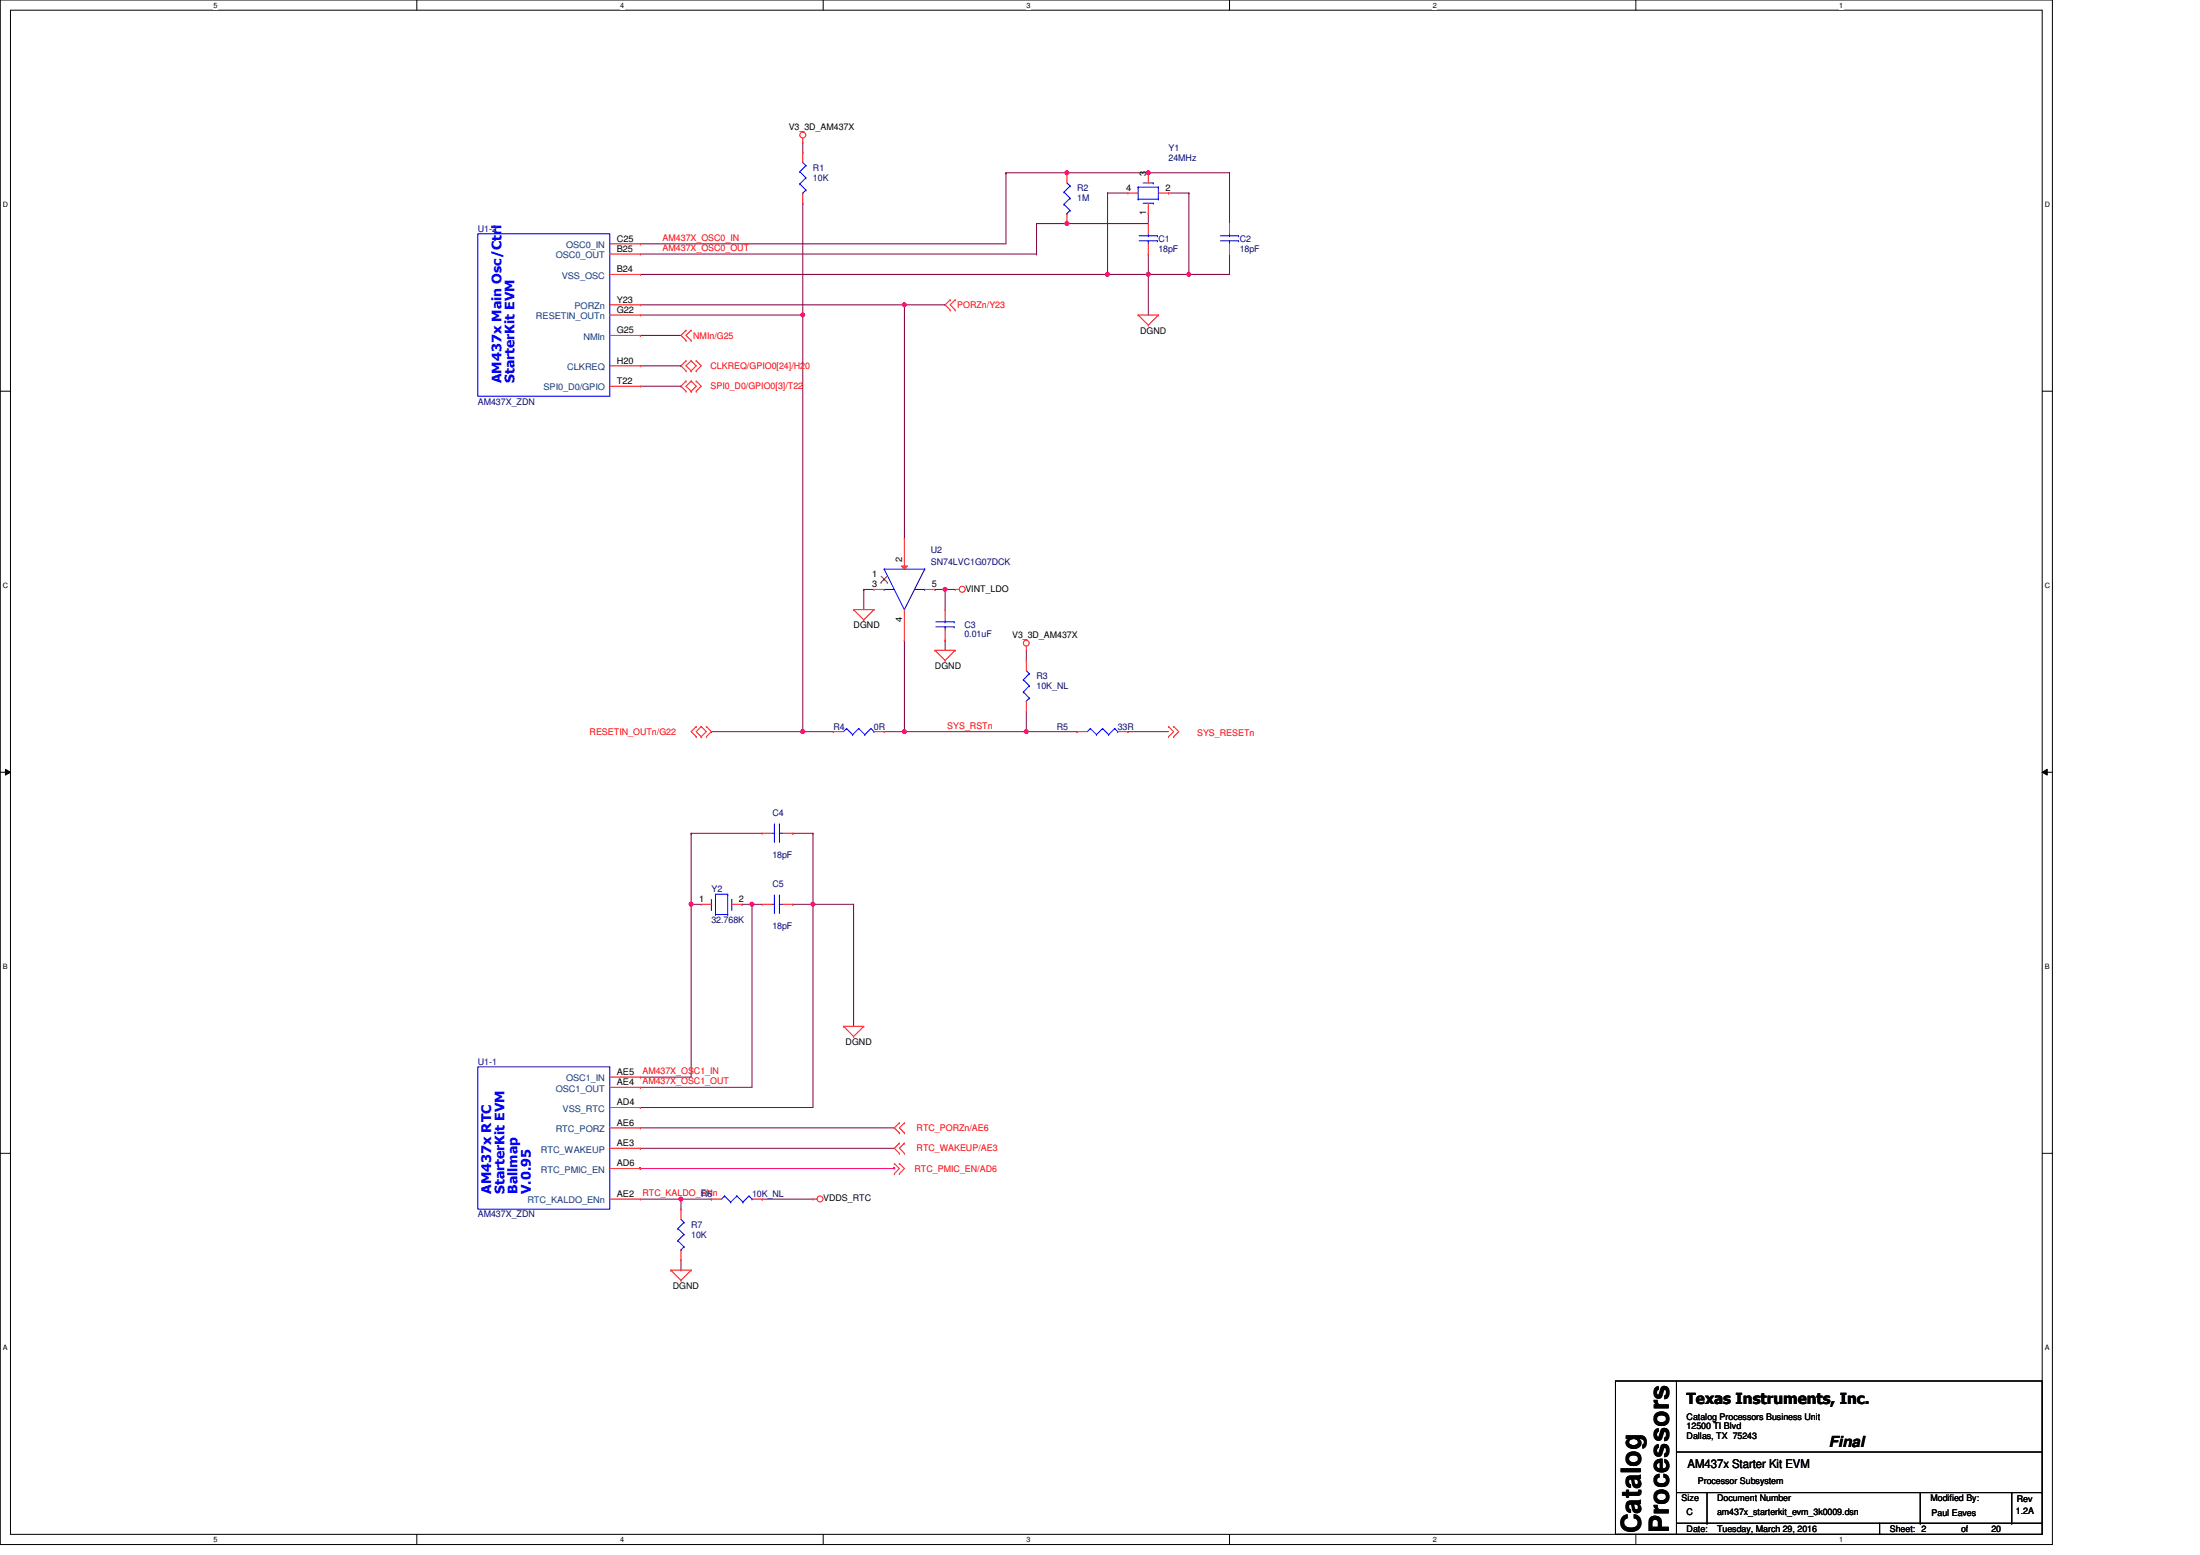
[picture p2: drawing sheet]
<svg xmlns="http://www.w3.org/2000/svg" width="297mm" height="210mm" viewBox="0 0 297 210" stroke-linecap="round" stroke-linejoin="round" font-family="sans-serif">
<path d="M0 0h277.1v208.5h-277.1zM1.4 1.4h274.3v205.7h-274.3z" fill="none" stroke="#000" stroke-width=".14"/>
<g fill="#fff">
<path d="M28.8 .1h.6v1.1h-.6z"/>
<path d="M28.8 207.3h.6v1.1h-.6z"/>
</g>
<path d="M56.3 0v1.4M56.3 207.1v1.4" fill="none" stroke="#000" stroke-width=".14"/>
<g fill="#fff">
<path d="M83.7 .1h.6v1.1h-.6z"/>
<path d="M83.7 207.3h.6v1.1h-.6z"/>
</g>
<path d="M111.1 0v1.4M111.1 207.1v1.4" fill="none" stroke="#000" stroke-width=".14"/>
<g fill="#fff">
<path d="M138.6 .1h.5v1.1h-.5z"/>
<path d="M138.6 207.3h.5v1.1h-.5z"/>
</g>
<path d="M166 0v1.4M166 207.1v1.4" fill="none" stroke="#000" stroke-width=".14"/>
<g fill="#fff">
<path d="M193.4 .1h.6v1.1h-.6z"/>
<path d="M193.4 207.3h.6v1.1h-.6z"/>
</g>
<path d="M220.9 0v1.4M220.9 207.1v1.4" fill="none" stroke="#000" stroke-width=".14"/>
<g fill="#fff">
<path d="M248.3 .1h.6v1.1h-.6z"/>
<path d="M248.3 207.3h.6v1.1h-.6z"/>
<path d="M.4 27.1h.7v1.1h-.7z"/>
<path d="M276.1 27.1h.7v1.1h-.7z"/>
<path d="M.4 78.5h.7v1.1h-.7z"/>
<path d="M276.1 78.5h.7v1.1h-.7z"/>
</g>
<path d="M0 52.8h1.4M275.7 52.8h1.4" fill="none" stroke="#000" stroke-width=".14"/>
<g fill="#fff">
<path d="M.4 130h.7v1.1h-.7z"/>
<path d="M276.1 130h.6v1.1h-.6z"/>
</g>
<path d="M0 104.2h1.4M.7 103.8l.7 .4-.7 .4zM275.7 104.2l.7-.4v.8zM275.7 104.2h1.4" fill="none" stroke="#000" stroke-width=".14"/>
<path d="M.7 103.8l.7 .4-.7 .4zM275.7 104.2l.7-.4v.8z" fill="#000"/>
<g fill="#fff">
<path d="M.4 181.4h.7v1.1h-.7z"/>
<path d="M276.1 181.4h.6v1.1h-.6z"/>
</g>
<path d="M0 155.7h1.4M275.7 155.7h1.4" fill="none" stroke="#000" stroke-width=".14"/>
<path d="M86.5 45.3h.1M86.5 45.3h5.4M108.4 42.5h.1M108.4 42.5v56.3M126.2 79.6h.1M126.2 79.6h1.4" fill="none" stroke="#800040" stroke-width=".14"/>
<circle cx="108.4" cy="98.8" r=".27" fill="#f0f"/>
<circle cx="108.4" cy="98.8" r=".27" fill="none" stroke="#f0f" stroke-width=".14"/>
<circle cx="108.4" cy="42.5" r=".27" fill="#f0f"/>
<circle cx="108.4" cy="42.5" r=".27" fill="none" stroke="#f0f" stroke-width=".14"/>
<path d="M135.8 23.3h.1M135.8 23.3h8.3M140 30.2h.1M140 30.2h4.1" fill="none" stroke="#800040" stroke-width=".14"/>
<circle cx="144" cy="23.3" r=".27" fill="#f0f"/>
<circle cx="144" cy="23.3" r=".27" fill="none" stroke="#f0f" stroke-width=".14"/>
<path d="M86.5 37h63M140 30.2h.1M140 30.2v4.1M149.5 37h.1M86.5 42.5h21.9M86.5 41.1h41.1M108.4 42.5h.1M122.1 41.1h.1M127.6 41.1h.1M116.6 79.6h.1M116.6 79.6v2.7" fill="none" stroke="#800040" stroke-width=".14"/>
<circle cx="149.5" cy="37" r=".27" fill="#f0f"/>
<circle cx="149.5" cy="37" r=".27" fill="none" stroke="#f0f" stroke-width=".14"/>
<path d="M122.1 41.1h.1M122.1 41.1v31.6" fill="none" stroke="#800040" stroke-width=".14"/>
<circle cx="122.1" cy="41.1" r=".27" fill="#f0f"/>
<circle cx="122.1" cy="41.1" r=".27" fill="none" stroke="#f0f" stroke-width=".14"/>
<path d="M116.6 79.6h.1M116.6 79.6h1.4M127.6 79.6h.1M127.6 79.6h1.4M122.1 86.4h.1M122.1 86.4v12.4" fill="none" stroke="#800040" stroke-width=".14"/>
<circle cx="127.6" cy="79.6" r=".27" fill="#f0f"/>
<circle cx="127.6" cy="79.6" r=".27" fill="none" stroke="#f0f" stroke-width=".14"/>
<path d="M86.5 34.3h53.5M108.4 27.4h.1M108.4 27.4v15.1M140 34.3h.1M155 34.3h.1M155 23.3h.1M155 34.3v2.7M155 23.3h11M127.6 79.6h.1M127.6 79.6v2.7M127.6 86.4h.1M127.6 86.4v1.4" fill="none" stroke="#800040" stroke-width=".14"/>
<circle cx="155" cy="23.3" r=".27" fill="#f0f"/>
<circle cx="155" cy="23.3" r=".27" fill="none" stroke="#f0f" stroke-width=".14"/>
<path d="M86.5 32.9h.1M135.8 23.3h.1M135.8 23.3v9.6h-49.3M155 28.8h.1M155 37h.1M155 28.8v1.4M155 37h5.5M166 23.3h.1M166 34.3h.1M166 23.3v6.9M166 34.3v2.7" fill="none" stroke="#800040" stroke-width=".14"/>
<circle cx="155" cy="37" r=".27" fill="#f0f"/>
<circle cx="155" cy="37" r=".27" fill="none" stroke="#f0f" stroke-width=".14"/>
<path d="M122.1 98.8h16.5M138.6 98.8h.1" fill="none" stroke="#800040" stroke-width=".14"/>
<circle cx="122.1" cy="98.8" r=".27" fill="#f0f"/>
<circle cx="122.1" cy="98.8" r=".27" fill="none" stroke="#f0f" stroke-width=".14"/>
<path d="M108.4 98.8h4.1M112.5 98.8h.1M152.3 98.8h.1M152.3 98.8h5.5M86.5 161.9h5.4M91.9 161.9h.1" fill="none" stroke="#800040" stroke-width=".14"/>
<circle cx="91.9" cy="161.8" r=".27" fill="#f0f"/>
<g fill="none" stroke="#f0f" stroke-width=".14">
<path d="M86.5 157.7h.1M86.5 157.7h34.3"/>
<circle cx="91.9" cy="161.8" r=".27"/>
</g>
<path d="M120.7 157.6h.1v.2h-.1z" fill-rule="evenodd" fill="#f0f"/>
<path d="M120.7 157.6h.1v.2h-.1z" fill="none" stroke="#f0f" stroke-width=".14"/>
<path d="M86.4 157.6h.1v.2h-.1z" fill-rule="evenodd" fill="#f0f"/>
<path d="M86.4 157.6h.1v.2h-.1z" fill="none" stroke="#f0f" stroke-width=".14"/>
<path d="M101.5 122.1h.1M101.5 122.1v24.7M86.5 155h.1M86.5 152.3h.1M86.5 149.5h.1M86.5 155h34.3M86.5 152.3h34.3M86.5 149.5h23.3" fill="none" stroke="#800040" stroke-width=".14"/>
<circle cx="101.5" cy="122.1" r=".27" fill="#f0f"/>
<circle cx="101.5" cy="122.1" r=".27" fill="none" stroke="#f0f" stroke-width=".14"/>
<path d="M101.5 122.1h.1M101.5 122.1h1.4M109.8 122.1h.1M109.8 122.1v27.4" fill="none" stroke="#800040" stroke-width=".14"/>
<circle cx="109.8" cy="122.1" r=".27" fill="#f0f"/>
<circle cx="109.8" cy="122.1" r=".27" fill="none" stroke="#f0f" stroke-width=".14"/>
<path d="M93.3 112.5h.1M93.3 112.5h9.6M107 112.5h.1M107 112.5h2.8M93.3 122.1h.1M93.3 122.1v23.3M107 122.1h.1M107 122.1h2.8" fill="none" stroke="#800040" stroke-width=".14"/>
<circle cx="93.3" cy="122.1" r=".27" fill="#f0f"/>
<circle cx="93.3" cy="122.1" r=".27" fill="none" stroke="#f0f" stroke-width=".14"/>
<g fill="none" stroke="#800040" stroke-width=".14">
<path d="M108.4 19.2v1.4M108.4 20.6h.1M144.1 23.3h.1M144.1 30.2h.1M144.1 23.3h10.9M144.1 30.2h10.9M155 37h.1M155 37v5.5M86.5 49.4h5.4M86.5 52.1h5.4M91.9 49.4h.1M91.9 52.1h.1"/>
<path d="M96.1 98.8h.1M96.1 98.8h12.3M93.3 112.5h.1M93.3 112.5v9.6M109.8 112.5h.1M109.8 112.5v9.6M93.3 122.1h.1M93.3 122.1h1.4M100.2 122.1h.1M100.2 122.1h1.3M109.8 122.1h.1M109.8 122.1h5.4"/>
<path d="M115.2 122.1h.1M115.2 122.1v16.4M86.5 145.4h.1M86.5 146.8h.1M86.5 145.4h6.8M86.5 146.8h15M102.9 161.9h.1M102.9 161.9h6.9"/>
</g>
<circle cx="144" cy="30.2" r=".27" fill="#f0f"/>
<circle cx="144" cy="30.2" r=".27" fill="none" stroke="#f0f" stroke-width=".14"/>
<g fill="none" stroke="#800040" stroke-width=".14">
<path d="M119.4 98.8h2.7M122.1 98.8h.1M138.6 89.2h.1M138.6 98.8h.1M138.6 98.8h6.8M138.6 87.8v1.4M138.6 96v2.8M145.4 98.8h.1M91.9 161.9h.1M91.9 171.4h.1M91.9 161.9v1.3M91.9 170.1v1.3"/>
<path d="M91.9 161.9h4.2M96.1 161.9h.1"/>
</g>
<circle cx="138.6" cy="98.8" r=".27" fill="#f0f"/>
<circle cx="138.6" cy="98.8" r=".27" fill="none" stroke="#f0f" stroke-width=".14"/>
<path d="M157.8 26.1h.1M157.8 26.1h2.7M160.5 26.1h.1M160.5 26.1v10.9" fill="none" stroke="#800040" stroke-width=".14"/>
<circle cx="160.5" cy="37" r=".27" fill="#f0f"/>
<circle cx="160.5" cy="37" r=".27" fill="none" stroke="#f0f" stroke-width=".14"/>
<path d="M149.5 26.1h.1M149.5 37h.1M149.5 37h5.5M149.5 26.1h2.8M149.5 26.1v10.9M160.5 37h.1M160.5 37h5.5" fill="none" stroke="#800040" stroke-width=".14"/>
<g fill="none" stroke="#f00" stroke-width=".14">
<path d="M108.4 19.2h.1M108.4 18.6v.6M152.3 26.1h.1M152.3 26.1h1.4M155 28.8h.1M155 23.3h.1M155 23.3v1.4M155 27.4v1.4M156.4 26.1h1.4M157.8 26.1h.1M92.6 48.7h.1M92.6 50.1h.1"/>
<path d="M92.6 51.4h.1M92.6 52.8h.1M92.6 44.6h.1M92.6 46h.1M92.6 48.7l-.7 .7 .7 .7M92.6 51.4l-.7 .7 .7 .7M92.6 44.6l-.7 .7 .7 .7M93.3 50.1h.1M93.3 48.7h.1M93.3 52.8h.1M93.3 51.4h.1M93.3 46h.1"/>
<path d="M93.3 44.6h.1M93.3 48.7l-.7 .7 .7 .7M93.3 48.7l.7 .7-.7 .7M93.3 51.4l-.7 .7 .7 .7M93.3 51.4l.7 .7-.7 .7M93.3 44.6l-.7 .7 .7 .7M94 48.7h.1M94 50.1h.1M94 51.4h.1M94 52.8h.1M94 48.7l.7 .7-.7 .7M94 51.4l.7 .7-.7 .7"/>
<path d="M128.3 40.5h.1M128.3 41.8h.1M128.3 40.5l-.7 .6 .7 .7M129 41.8h.1M129 40.5h.1M129 40.5l-.7 .6 .7 .7M153.7 42.5h.1M153.7 42.5h2.7M153.7 42.5l1.3 1.4M155 43.9h.1M156.4 42.5h.1M156.4 42.5l-1.4 1.4"/>
<path d="M129 79.6h.1M129 79.6h.5M94 98.1h.1M94 99.4h.1M94 98.1l-.7 .7 .7 .6M94.7 99.4h.1M94.7 98.1h.1M94.7 98.1l-.7 .7 .7 .6M94.7 98.1l.7 .7-.7 .6M95.4 98.1h.1M95.4 99.4h.1M95.4 98.1l.7 .7-.7 .6"/>
<path d="M112.5 98.8h.1M112.5 98.8h1.4M115.2 82.3h.1M115.2 82.3h2.8M115.2 82.3l1.4 1.4M116.6 83.7h.1M118 82.3h.1M118 82.3l-1.4 1.4M118 98.8h1.4M119.4 98.8h.1M126.2 87.8h.1M126.2 87.8h2.8"/>
<path d="M126.2 87.8l1.4 1.4M127.6 89.2h.1M129 87.8h.1M129 87.8l-1.4 1.4M138.6 87.8h.1M138.6 89.2h.1M138.6 96h.1M138.6 87.2v.6M138.6 89.2v1.3M138.6 94.6v1.4M157.8 98.1h.1M157.8 99.4h.1"/>
<path d="M157.8 98.1l.7 .7-.7 .6M158.5 98.1h.1M158.5 99.4h.1M158.5 98.1l.6 .7-.6 .6M113.9 138.5h.1M113.9 138.5h2.7M113.9 138.5l1.3 1.4M115.2 139.9h.1M116.6 138.5h.1M116.6 138.5l-1.4 1.4M120.8 157.1h.1M120.8 158.4h.1"/>
<path d="M120.8 157.1l.6 .6-.6 .7M121.4 151.6h.1M121.4 152.9h.1M121.4 154.3h.1M121.4 155.7h.1M121.4 157.1h.1M121.4 158.4h.1M121.4 151.6l-.6 .7 .6 .6M121.4 154.3l-.6 .7 .6 .7M121.4 157.1l.7 .6-.7 .7M122.1 152.9h.1M122.1 151.6h.1"/>
<path d="M122.1 155.7h.1M122.1 154.3h.1M122.1 151.6l-.7 .7 .7 .6M122.1 154.3l-.7 .7 .7 .7M90.6 171.4h.1M90.6 171.4h2.7M90.6 171.4l1.3 1.4M91.9 172.8h.1M93.3 171.4h.1M93.3 171.4l-1.4 1.4M109.8 161.9h.1M109.8 161.9h.5"/>
<circle cx="108.4" cy="18.2" r=".4"/>
<circle cx="129.9" cy="79.5" r=".4"/>
<circle cx="138.6" cy="86.8" r=".39"/>
<circle cx="110.7" cy="161.8" r=".4"/>
</g>
<g fill="none" stroke="#000" stroke-width=".14">
<path d="M218.1 186.4h57.6v20.7h-57.6zM226.4 186.4v20.6M226.4 196h49.3M275.7 196h.1M226.4 207h.1M226.4 201.5h49.3M226.4 205.6h49.3M230.5 205.6h.1M230.5 201.5v4.1M253.8 207h.1M253.8 205.6v1.4M259.3 205.6h.1"/>
<path d="M259.3 201.5v4.1M271.6 205.6h.1M271.6 201.5v4.1M275.7 201.5h.1M275.7 205.6h.1"/>
</g>
<g fill="none" stroke="#00f" stroke-width=".14">
<path d="M153.7 25.3h.1M153.7 26.9h.1M153.7 26.9h2.7M153.7 25.3h2.7M153.7 25.3v1.6M154.3 27.4h1.4M154.3 24.7h1.4M155.7 27.4h.1M155.7 24.7h.1M156.4 26.9h.1M156.4 25.3h.1M156.4 25.3v1.6"/>
<path d="M119.4 76.8h.1M119.4 79.6h.1M119.4 76.8h5.5M119.4 76.8l2.7 5.5M119.4 79.6h1.4M123.5 79.6h1.4M124.9 76.8h.1M124.9 79.6h.1M124.9 76.8l-2.8 5.5M114.3 98.3h.1M114.3 98.3l.8 .9M114.3 98.3l-.4 .5"/>
<path d="M115.1 99.2h.1M115.9 98.3h.1M115.9 98.3l-.8 .9M115.9 98.3l.9 .9M116.8 99.2h.1M117.6 98.3h.1M117.6 98.3l-.8 .9M117.6 98.3l.4 .5M118 98.8h.1M122.1 82.3h.1M138.2 91.8h.1M138.2 93.4h.1"/>
<path d="M138.2 93.4l.8 .8M138.2 91.8l.8 .8M138.6 94.6h.1M138.6 90.5l.4 .4M139 94.2h.1M139 92.6h.1M139 90.9h.1M139 94.2l-.4 .4M139 90.9l-.8 .9M139 92.6l-.8 .8"/>
</g>
<path d="M121.7 76.4h.8l-.4 .4z" fill="#f00"/>
<g fill="none" stroke="#f00" stroke-width=".14">
<path d="M82.3 32.9h4.2M82.3 34.3h4.2M82.3 37h4.2M86.5 32.9h.1M86.5 34.3h.1M86.5 37h.1M108.4 20.6h.1M108.4 27.4h.1M108.4 20.6v1.3M108.4 26.1v1.3M144.1 23.3h.1M144.1 30.2h.1"/>
<path d="M144.1 23.3v1.4M144.1 28.8v1.4M155 30.2h.1M155 34.3h.1M155 30.2v1.4M155 32.9v1.4M166 30.2h.1M166 34.3h.1M166 30.2v1.4M166 32.9v1.4M82.3 41.1h4.2M82.3 42.5h4.2"/>
<path d="M82.3 45.3h4.2M82.3 49.4h4.2M82.3 52.1h4.2M86.5 41.1h.1M86.5 42.5h.1M86.5 45.3h.1M86.5 49.4h.1M86.5 52.1h.1M118 79.6h.1M118 79.6h1.4M119.4 78.2h.1M121.7 76.4h.8l-.4 .4z"/>
<path d="M122.1 72.7h.1M122.1 72.7v4.1M124.9 79.6h1.3M126.2 79.6h.1M122.1 86.4h.1M122.1 82.3v4.1M127.6 82.3h.1M127.6 86.4h.1M127.6 82.3v1.4M127.6 85v1.4M145.4 98.8h.1M145.4 98.8h1.4"/>
<path d="M150.9 98.8h1.4M152.3 98.8h.1M102.9 112.5h.1M102.9 112.5h1.4M105.7 112.5h1.3M107 112.5h.1M94.7 122.1h.1M94.7 122.1h1.4M98.8 122.1h1.4M100.2 122.1h.1M102.9 122.1h.1M102.9 122.1h1.4"/>
<path d="M105.7 122.1h1.3M107 122.1h.1M82.3 145.4h4.2M82.3 146.8h4.2M82.3 152.3h4.2M82.3 155h4.2M82.3 157.7h4.2M82.3 149.5h4.2M86.5 145.4h.1M86.5 146.8h.1M86.5 152.3h.1M86.5 155h.1"/>
<path d="M86.5 157.7h.1M86.5 149.5h.1M82.3 161.9h4.2M86.5 161.9h.1M91.9 163.2h.1M91.9 170.1h.1M91.9 163.2v1.4M91.9 168.7v1.4M96.1 161.9h.1M96.1 161.9h1.3M101.5 161.9h1.4M102.9 161.9h.1"/>
</g>
<path d="M119 78.6h.1M119 77.8l.8 .8M119.8 77.8l-.8 .8M119.8 78.6h.1" fill="none" stroke="#804000" stroke-width=".14"/>
<g fill="none" stroke="#00f" stroke-width=".14">
<path d="M64.5 31.6h17.8v21.9h-17.8zM108 23.2h.1M108 24.8h.1M108 24.8l.8 .9M108 23.2l.8 .8M108.4 26.1h.1M108.4 21.9l.4 .5M108.8 25.7h.1M108.8 24h.1M108.8 22.4h.1M108.8 25.7l-.4 .4M108.8 22.4l-.8 .8"/>
<path d="M108.8 24l-.8 .8M143.7 25.9h.1M143.7 27.6h.1M143.7 27.6l.8 .8M143.7 25.9l.8 .9M144.1 28.8h.1M144.1 24.7l.4 .4M144.5 28.4h.1M144.5 26.8h.1M144.5 25.1h.1M144.5 28.4l-.4 .4M144.5 25.1l-.8 .8"/>
<path d="M144.5 26.8l-.8 .8M153.8 32.5h2.5M153.8 31.8h2.5M155 31.8h.1M155 32.5h.1M155 31.6v.2M155 32.5v.4M156.3 32.5h.1M156.3 31.8h.1M164.8 32.5h2.4M164.8 31.8h2.4M166 31.8h.1"/>
<path d="M166 32.5h.1M166 31.6v.2M166 32.5v.4M167.2 32.5h.1M167.2 31.8h.1M126.4 84.6h2.4M126.4 83.9h2.4M127.6 83.9h.1M127.6 84.6h.1M127.6 83.7v.2M127.6 84.6v.4M128.8 84.6h.1"/>
<path d="M128.8 83.9h.1M147.2 98.3h.1M147.2 98.3l.8 .9M147.2 98.3l-.4 .5M148 99.2h.1M148.9 98.3h.1M148.9 98.3l-.9 .9M148.9 98.3l.8 .9M149.7 99.2h.1M150.5 98.3h.1M150.5 98.3l-.8 .9M150.5 98.3l.4 .5"/>
<path d="M150.9 98.8h.1M104.3 112.5h.3M104.6 112.5h.1M104.6 111.2h.1M104.6 111.2v2.5M105.2 111.2h.1M105.2 112.5h.1M105.2 111.2v2.5M105.2 112.5h.5M96.1 122.8h.1M96.1 121.4v1.4M96.6 123.4h.1"/>
<path d="M96.6 120.7h.1M96.6 120.7v2.7M96.6 123.4h1.7M96.6 120.7h1.7M98.3 123.4h.1M98.3 120.7h.1M98.3 120.7v2.7M98.8 122.8h.1M98.8 121.4v1.4M104.3 122.1h.3M104.6 122.1h.1M104.6 120.8h.1"/>
<path d="M104.6 120.8v2.5M105.2 120.8h.1M105.2 122.1h.1M105.2 122.1h.5M105.2 120.8v2.5M64.5 144h17.8v19.2h-17.8zM91.5 165.8h.1M91.5 167.5h.1M91.5 167.5l.8 .8M91.5 165.8l.8 .8M91.9 168.7h.1M91.9 164.6l.4 .4"/>
<path d="M92.3 168.3h.1M92.3 166.6h.1M92.3 165h.1M92.3 168.3l-.4 .4M92.3 165l-.8 .8M92.3 166.6l-.8 .9M97.8 161.4h.1M97.8 161.4l.9 .9M97.8 161.4l-.4 .5M98.7 162.3h.1M99.5 161.4h.1M99.5 161.4l-.8 .9"/>
<path d="M99.5 161.4l.8 .9M100.3 162.3h.1M101.1 161.4h.1M101.1 161.4l-.8 .9M101.1 161.4l.4 .5M101.5 161.9h.1"/>
</g>
<circle cx="108.4" cy="98.8" r=".27" fill="#f0f"/>
<circle cx="108.4" cy="98.8" r=".27" fill="none" stroke="#f0f" stroke-width=".14"/>
<circle cx="108.4" cy="42.5" r=".27" fill="#f0f"/>
<circle cx="108.4" cy="42.5" r=".27" fill="none" stroke="#f0f" stroke-width=".14"/>
<circle cx="144" cy="23.3" r=".27" fill="#f0f"/>
<circle cx="144" cy="23.3" r=".27" fill="none" stroke="#f0f" stroke-width=".14"/>
<circle cx="149.5" cy="37" r=".27" fill="#f0f"/>
<circle cx="149.5" cy="37" r=".27" fill="none" stroke="#f0f" stroke-width=".14"/>
<circle cx="122.1" cy="41.1" r=".27" fill="#f0f"/>
<circle cx="122.1" cy="41.1" r=".27" fill="none" stroke="#f0f" stroke-width=".14"/>
<circle cx="127.6" cy="79.6" r=".27" fill="#f0f"/>
<circle cx="127.6" cy="79.6" r=".27" fill="none" stroke="#f0f" stroke-width=".14"/>
<circle cx="155" cy="23.3" r=".27" fill="#f0f"/>
<circle cx="155" cy="23.3" r=".27" fill="none" stroke="#f0f" stroke-width=".14"/>
<circle cx="155" cy="37" r=".27" fill="#f0f"/>
<circle cx="155" cy="37" r=".27" fill="none" stroke="#f0f" stroke-width=".14"/>
<circle cx="122.1" cy="98.8" r=".27" fill="#f0f"/>
<circle cx="122.1" cy="98.8" r=".27" fill="none" stroke="#f0f" stroke-width=".14"/>
<circle cx="91.9" cy="161.8" r=".27" fill="#f0f"/>
<circle cx="91.9" cy="161.8" r=".27" fill="none" stroke="#f0f" stroke-width=".14"/>
<circle cx="101.5" cy="122.1" r=".27" fill="#f0f"/>
<circle cx="101.5" cy="122.1" r=".27" fill="none" stroke="#f0f" stroke-width=".14"/>
<circle cx="109.8" cy="122.1" r=".27" fill="#f0f"/>
<circle cx="109.8" cy="122.1" r=".27" fill="none" stroke="#f0f" stroke-width=".14"/>
<circle cx="93.3" cy="122.1" r=".27" fill="#f0f"/>
<circle cx="93.3" cy="122.1" r=".27" fill="none" stroke="#f0f" stroke-width=".14"/>
<circle cx="144" cy="30.2" r=".27" fill="#f0f"/>
<circle cx="144" cy="30.2" r=".27" fill="none" stroke="#f0f" stroke-width=".14"/>
<circle cx="138.6" cy="98.8" r=".27" fill="#f0f"/>
<circle cx="138.6" cy="98.8" r=".27" fill="none" stroke="#f0f" stroke-width=".14"/>
<circle cx="160.5" cy="37" r=".27" fill="#f0f"/>
<circle cx="160.5" cy="37" r=".27" fill="none" stroke="#f0f" stroke-width=".14"/>
<g font-size="3.7">
<text x="221.5" y="207" transform="rotate(-90 221.5 207)">Catalog</text>
<text x="225.3" y="207" transform="rotate(-90 225.3 207)">Processors</text>
</g>
<g font-size="2.1">
<text x="227.7" y="189.5">Texas Instruments, Inc.</text>
<text x="246.9" y="195.3">Final</text>
</g>
<g font-size="1.8" fill="#00f">
<text x="67.7" y="51.7" transform="rotate(-90 67.7 51.7)">AM437x Main Osc/Ctrl</text>
<text x="69.5" y="51.7" transform="rotate(-90 69.5 51.7)">StarterKit EVM</text>
<text x="66.3" y="161.2" transform="rotate(-90 66.3 161.2)">AM437x RTC</text>
<text x="68.1" y="161.2" transform="rotate(-90 68.1 161.2)">StarterKit EVM</text>
<text x="69.9" y="161.2" transform="rotate(-90 69.9 161.2)">Ballmap</text>
<text x="71.7" y="161.2" transform="rotate(-90 71.7 161.2)">V.0.95</text>
</g>
<text font-size="1.6" x="227.9" y="198.2">AM437x Starter Kit EVM</text>
<g font-size="1.2">
<text x="106.5" y="17.6">V3_3D_AM437X</text>
<text x="154.7" y="23.7" transform="rotate(-90 154.7 23.7)">3</text>
<text x="152" y="25.8">4</text>
<text x="154.7" y="29.1" transform="rotate(-90 154.7 29.1)">1</text>
<text x="157.4" y="25.8">2</text>
<text x="83.3" y="32.6">C25</text>
<text x="83.3" y="34">B25</text>
<text x="83.3" y="40.9">Y23</text>
<text x="83.3" y="36.7">B24</text>
<text x="83.3" y="42.2">G22</text>
<text x="83.3" y="45">G25</text>
<text x="153.9" y="45">DGND</text>
<text x="83.3" y="49.1">H20</text>
<text x="83.3" y="51.8">T22</text>
<text x="117.7" y="77.9">1</text>
<text x="121.8" y="75.9" transform="rotate(-90 121.8 75.9)">2</text>
<text x="117.7" y="79.3">3</text>
<text x="121.8" y="83.9" transform="rotate(-90 121.8 83.9)">4</text>
<text x="125.8" y="79.3">5</text>
<text x="130.3" y="79.9">VINT_LDO</text>
<text x="115.2" y="84.8">DGND</text>
<text x="136.6" y="86.2">V3_3D_AM437X</text>
<text x="126.2" y="90.3">DGND</text>
<text x="94.4" y="121.8">1</text>
<text x="99.8" y="121.8">2</text>
<text x="114.2" y="141">DGND</text>
<text x="83.3" y="145.1">AE5</text>
<text x="83.3" y="146.5">AE4</text>
<text x="83.3" y="149.2">AD4</text>
<text x="83.3" y="152">AE6</text>
<text x="83.3" y="154.7">AE3</text>
<text x="83.3" y="157.4">AD6</text>
<text x="83.3" y="161.6">AE2</text>
<text x="111.1" y="162.2">VDDS_RTC</text>
<text x="90.8" y="173.9">DGND</text>
<text x="227.7" y="191.6">Catalog Processors Business Unit</text>
<text x="227.7" y="192.9">12500 TI Blvd</text>
<text x="227.7" y="194.2">Dallas, TX 75243</text>
<text x="227.1" y="202.6">Size</text>
<text x="229.2" y="200.3">Processor Subsystem</text>
<text x="231.8" y="202.6">Document Number</text>
<text x="260.6" y="202.6">Modified By:</text>
<text x="272.3" y="202.8">Rev</text>
<text x="227.7" y="206.7">Date:</text>
<text x="227.7" y="204.5">C</text>
<text x="231.8" y="206.9">Tuesday, March 29, 2016</text>
<text x="231.8" y="204.5">am437x_starterkit_evm_3k0009.dsn</text>
<text x="255.2" y="206.7">Sheet: 2</text>
<text x="260.8" y="204.7">Paul Eaves</text>
<text x="264.8" y="206.7">of</text>
<text x="268.9" y="206.9">20</text>
<text x="272.2" y="204.4">1.2A</text>
</g>
<g font-size="1.2" fill="#000080">
<text x="109.8" y="23.1">R1</text>
<text x="157.8" y="20.3">Y1</text>
<text x="157.8" y="21.7">24MHz</text>
<text x="109.8" y="24.4">10K</text>
<text x="145.4" y="25.8">R2</text>
<text x="145.4" y="27.2">1M</text>
<text x="64.5" y="31.3">U1-2</text>
<text x="156.4" y="32.7">C1</text>
<text x="156.4" y="34">18pF</text>
<text x="167.4" y="32.7">C2</text>
<text x="167.4" y="34">18pF</text>
<text x="64.5" y="54.6">AM437X_ZDN</text>
<text x="125.7" y="74.6">U2</text>
<text x="125.7" y="76.3">SN74LVC1G07DCK</text>
<text x="130.2" y="84.8">C3</text>
<text x="130.2" y="86">0.01uF</text>
<text x="140" y="91.7">R3</text>
<text x="140" y="93">10K_NL</text>
<text x="112.5" y="98.5">R4</text>
<text x="118" y="98.5">0R</text>
<text x="142.7" y="98.5">R5</text>
<text x="150.9" y="98.5">33R</text>
<text x="104.3" y="110.2">C4</text>
<text x="104.3" y="119.8">C5</text>
<text x="104.3" y="115.8">18pF</text>
<text x="96.1" y="120.5">Y2</text>
<text x="96.1" y="124.6">32.768K</text>
<text x="104.3" y="125.4">18pF</text>
<text x="64.5" y="143.8">U1-1</text>
<text x="94.7" y="161.6">R6</text>
<text x="101.5" y="161.6">10K_NL</text>
<text x="64.5" y="164.3">AM437X_ZDN</text>
<text x="93.3" y="165.7">R7</text>
<text x="93.3" y="167.1">10K</text>
</g>
<g font-size="1.2" fill="#004080">
<text x="75" y="34.9">OSC0_OUT</text>
<text x="76.4" y="33.5">OSC0_IN</text>
<text x="75.8" y="37.6">VSS_OSC</text>
<text x="77.6" y="41.7">PORZn</text>
<text x="72.4" y="43.1">RESETIN_OUTn</text>
<text x="78.8" y="45.8">NMIn</text>
<text x="73.4" y="52.7">SPI0_D0/GPIO</text>
<text x="76.6" y="50">CLKREQ</text>
<text x="75" y="147.3">OSC1_OUT</text>
<text x="76.4" y="146">OSC1_IN</text>
<text x="73" y="155.6">RTC_WAKEUP</text>
<text x="75" y="152.8">RTC_PORZ</text>
<text x="76" y="150.1">VSS_RTC</text>
<text x="73" y="158.3">RTC_PMIC_EN</text>
<text x="71.2" y="162.4">RTC_KALDO_ENn</text>
</g>
<g font-size="1.2" fill="#f00">
<text x="89.5" y="33.9">AM437X_OSC0_OUT</text>
<text x="89.5" y="32.5">AM437X_OSC0_IN</text>
<text x="129.2" y="41.6">PORZn/Y23</text>
<text x="93.6" y="45.7">NMIn/G25</text>
<text x="95.9" y="49.8">CLKREQ/GPIO0[24]/H20</text>
<text x="95.9" y="52.6">SPI0_D0/GPIO0[3]/T22</text>
<text x="79.6" y="99.2">RESETIN_OUTn/G22</text>
<text x="127.9" y="98.4">SYS_RSTn</text>
<text x="161.6" y="99.3">SYS_RESETn</text>
<text x="86.7" y="145">AM437X_OSC1_IN</text>
<text x="86.7" y="146.4">AM437X_OSC1_OUT</text>
<text x="123.8" y="152.7">RTC_PORZn/AE6</text>
<text x="123.8" y="155.4">RTC_WAKEUP/AE3</text>
<text x="86.7" y="161.5">RTC_KALDO_ENn</text>
<text x="123.5" y="158.2">RTC_PMIC_EN/AD6</text>
</g>
<g font-size="1">
<text x="28.8" y="1">5</text>
<text x="83.7" y="1">4</text>
<text x="138.6" y="1">3</text>
<text x="193.4" y="1">2</text>
<text x="248.3" y="1">1</text>
<text x=".4" y="28">D</text>
<text x="276.1" y="28">D</text>
<text x=".4" y="79.4">C</text>
<text x="276.1" y="79.4">C</text>
<text x=".4" y="130.9">B</text>
<text x="276.1" y="130.9">B</text>
<text x=".4" y="182.3">A</text>
<text x="276.1" y="182.3">A</text>
<text x="28.8" y="208.2">5</text>
<text x="83.7" y="208.2">4</text>
<text x="138.6" y="208.2">3</text>
<text x="193.4" y="208.2">2</text>
<text x="248.3" y="208.2">1</text>
</g>
</svg>
